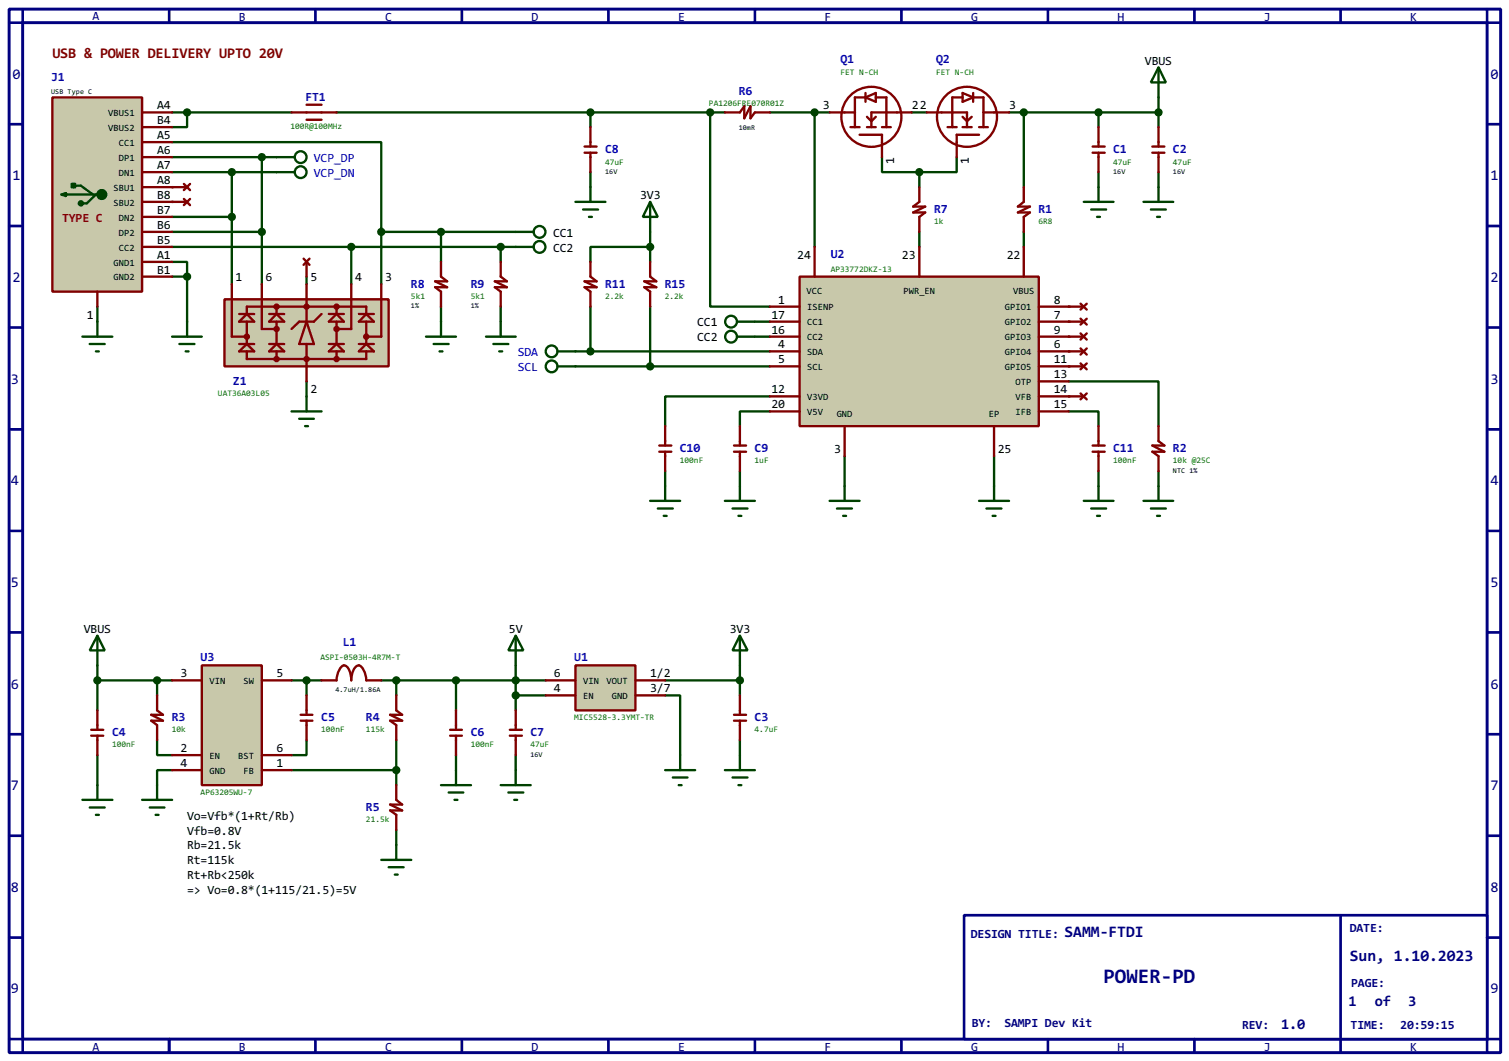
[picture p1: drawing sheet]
<svg xmlns="http://www.w3.org/2000/svg" width="256mm" height="180mm" viewBox="0 0 256 180" stroke-linecap="round" stroke-linejoin="round" font-family="sans-serif">
<path d="M1.6 1.6h253.5v177.3h-253.5zM3.9 3.9h248.9v172.7h-248.9z" fill="none" stroke="#000080" stroke-width=".5"/>
<path d="M3.9 1.6v2.3h-2.3M28.8 1.6v2.3" fill="none" stroke="#000080" stroke-width=".45"/>
<path d="M163.9 155.5h88.9v21.1h-88.9z" fill="#fff" stroke="#000080" stroke-width=".45"/>
<g fill="none" stroke="#000080" stroke-width=".45">
<path d="M53.6 1.6v2.3M78.5 1.6v2.3M103.4 1.6v2.3M128.3 1.6v2.3M153.2 1.6v2.3M178.1 1.6v2.3M203 1.6v2.3M227.9 1.6v2.3M252.8 1.6v2.3h2.3M1.6 21.1h2.3M1.6 38.4h2.3M252.8 21.1h2.3"/>
<path d="M252.8 38.4h2.3M1.6 55.7h2.3M252.8 55.7h2.3M1.6 73h2.3M252.8 73h2.3M1.6 90.2h2.3M252.8 90.2h2.3M1.6 107.5h2.3M252.8 107.5h2.3M1.6 124.8h2.3M252.8 124.8h2.3M1.6 142h2.3"/>
<path d="M1.6 159.3h2.3M227.9 155.5v23.4M252.8 142h2.3M252.8 159.3h2.3M1.6 176.6h2.3v2.3M28.8 176.6v2.3M53.6 176.6v2.3M78.5 176.6v2.3M103.4 176.6v2.3M128.3 176.6v2.3M153.2 176.6v2.3M178.1 176.6v2.3"/>
<path d="M203 176.6v2.3M255.1 176.6h-2.3v2.3"/>
</g>
<g fill="none" stroke="#004000" stroke-width=".4">
<path d="M31.8 19.1h17.8M57.2 19.1h66M100.4 19.1v2.5M120.7 19.1v33h10.2M130.9 19.1h10.1M155 19.1h2.5M171.5 19.1h25.4M174 19.1v12.7M186.7 19.1v2.5M196.9 16.6v5M47 26.7h-2.5v21.6M47 29.3h-7.6v19"/>
<path d="M75 39.4v5.1M87.7 39.4h-22.9v8.9M100.4 29.3v2.5M149.9 26.7v2.6h6.4M156.3 29.3v2.5M162.6 26.7v2.6h-6.3M186.7 29.3v2.5M196.9 29.3v2.5M31.8 47v7.7M52.1 47v1.3M75 52.1v2.6M85.1 42v2.5"/>
<path d="M85.1 52.1v2.6M87.7 42h-28v6.3M52.1 64.8v2.6M143.6 77.5v5.1M113.1 80.1v2.5M125.8 80.1v2.5M186.7 80.1v2.5M196.9 80.1v2.5M16.6 113.1v7.6M16.6 115.6h12.7M26.7 115.6v2.6M49.6 115.6h5.1"/>
<path d="M52.1 115.6v2.6M64.8 115.6h28M67.4 115.6v2.6M77.5 115.6v5.1M87.7 113.1v7.6M87.7 118.2h5.1M113.1 118.2h2.5v10.1M113.1 115.6h12.7M125.8 113.1v5.1M16.6 128.3v5.1M26.7 125.8v2.5h2.6M29.3 130.9h-2.6v2.5"/>
<path d="M49.6 130.9h17.8M52.1 125.8v2.5h-2.5M67.4 125.8v7.6M77.5 128.3v2.6M87.7 128.3v2.6M125.8 125.8v2.5M67.4 141v2.6"/>
</g>
<g fill="#004000">
<circle cx="181.7" cy="59.7" r=".2"/>
<circle cx="181.7" cy="54.7" r=".2"/>
<circle cx="181.7" cy="52.1" r=".2"/>
<circle cx="181.7" cy="57.2" r=".2"/>
<circle cx="181.7" cy="62.3" r=".2"/>
</g>
<path d="M128.3 54.7h2.6M128.3 57.2h2.6M130.9 67.4h-17.8v5M181.7 69.9h5v2.5" fill="none" stroke="#004000" stroke-width=".4"/>
<circle cx="181.7" cy="67.4" r=".2" fill="#004000"/>
<g fill="none" stroke="#004000" stroke-width=".4">
<path d="M29.3 19.1h2.5M138.5 19.1v22.9M29.3 24.2h35.5v15.2M29.3 26.7h15.2M29.3 29.3h10.1M110.5 39.4v5.1M156.3 39.4v2.6M174 39.4v2.6M16.6 52.1v2.6M29.3 44.5h2.5v2.5M97.8 59.7h33.1M100.4 52.1v7.6"/>
<path d="M110.5 42h-10.1v2.5M110.5 52.1v10.2M97.8 62.3h33.1M130.9 69.9h-5.1v2.5M169 77.5v5.1M181.7 64.8h15.2v7.6"/>
</g>
<circle cx="29.3" cy="31.8" r=".2" fill="#004000"/>
<path d="M31.8 19.1v2.5h-2.5M29.3 39.4h15.2M29.3 36.9h10.1M29.3 47h2.5M29.3 42h30.4" fill="none" stroke="#004000" stroke-width=".4"/>
<circle cx="29.3" cy="34.3" r=".2" fill="#004000"/>
<path d="M14 57.2h5.1M15.3 58.5h2.5M16.3 59.7h.5M16.6 54.7v2.5M29.3 57.2h5M30.5 58.5h2.6M31.6 59.7h.5M31.8 54.7v2.5" fill="none" stroke="#004000" stroke-width=".4"/>
<g fill="#004000" stroke="#004000" stroke-width=".4">
<circle cx="31.8" cy="47" r=".5"/>
<circle cx="31.8" cy="19.1" r=".5"/>
</g>
<path d="M49.6 19.1h7.6M52.1 17.8h2.6M52.1 20.4h2.6" fill="none" stroke="#800000" stroke-width=".4"/>
<path d="M38.2 50.9h27.9v11.4h-27.9z" fill="#c8c8aa" stroke="#800000" stroke-width=".4"/>
<g fill="none" stroke="#800000" stroke-width=".4">
<path d="M123.2 19.1h2.6l.7-1v2l1.1-2v2l.7-1h2.6M99.4 24.9h2M99.4 26h2M100.4 21.6v3.3M100.4 26v3.3M156.3 31.8v2.5l-1.1 .8h2.1l-2.1 1h2.1l-1 .8v2.5M174 31.8v2.5l-1 .8h2.1l-2.1 1h2.1l-1.1 .8v2.5M185.7 24.9h2.1M185.7 26h2.1M186.7 21.6v3.3M186.7 26v3.3M195.9 24.9h2"/>
<path d="M195.9 26h2M196.9 21.6v3.3M196.9 26v3.3M39.4 48.3v8.9h2.6M40.7 53.4h2.5M40.7 54.7l1.3-1.3 1.2 1.3zM40.7 58.5h2.5M40.7 59.7l1.3-1.2 1.2 1.2zM42 53.4v-1.3h20.3v1.3M42 54.7v3.8M42 59.7v1.3h20.3v-1.3M44.5 48.3v7.6h2.5"/>
<path d="M45.8 53.4h2.5M45.8 58.5h2.5M45.8 59.7l1.2-1.2 1.3 1.2zM47 53.4l1.3 1.3h-2.5zM47 52.1v1.3M47 54.7v3.8M47 59.7v1.3M51.6 44l1 1M52.1 54.7l1.3 3.8h-2.5zM52.1 44.5v2.5M52.1 48.3v6.4M52.1 58.5v6.3"/>
<path d="M52.6 44l-1 1M54.7 53.4l-1.3 1.3h-2.5l-1.3 1.2M55.9 53.4h2.6M55.9 54.7l1.3-1.3 1.3 1.3zM55.9 58.5h2.6M55.9 59.7l1.3-1.2 1.3 1.2zM57.2 52.1v1.3M57.2 54.7v3.8M57.2 59.7v1.3M59.7 48.3v7.6h-2.5M61 53.4h2.6M61 58.5h2.6"/>
<path d="M61 59.7l1.3-1.2 1.3 1.2zM62.3 53.4l1.3 1.3h-2.6zM62.3 54.7v3.8M64.8 48.3v8.9h-2.5M75 44.5v2.5l1 .8h-2l2 1h-2l1 .8v2.5M85.1 44.5v2.5l1.1 .8h-2.1l2.1 1h-2.1l1 .8v2.5M112.1 75.7h2M112.1 76.8h2M113.1 72.4v3.3M113.1 76.8v3.3M124.8 75.7h2M124.8 76.8h2"/>
<path d="M125.8 72.4v3.3M125.8 76.8v3.3M185.7 75.7h2.1M185.7 76.8h2.1M186.7 72.4v3.3M186.7 76.8v3.3M196.9 72.4v2.6l1 .7h-2l2 1.1h-2l1 .7v2.6"/>
</g>
<g fill="#800000" stroke="#800000" stroke-width=".4">
<circle cx="52.1" cy="52.1" r=".35"/>
<circle cx="57.2" cy="52.1" r=".35"/>
<circle cx="47" cy="52.1" r=".35"/>
<circle cx="47" cy="61" r=".35"/>
<circle cx="57.2" cy="61" r=".35"/>
<circle cx="52.1" cy="61" r=".35"/>
<circle cx="47" cy="55.9" r=".35"/>
<circle cx="41.9" cy="57.2" r=".35"/>
<circle cx="57.2" cy="55.9" r=".35"/>
<circle cx="62.2" cy="57.2" r=".35"/>
</g>
<g fill="none" stroke="#004000" stroke-width=".4">
<path d="M196.9 11.5l1.3 2.5h-2.6zM196.9 11.5v5.1M47 29.3h3.1M47 26.7h3.1M87.7 39.4h3M97.8 34.3h5.1M99.1 35.6h2.6M100.1 36.9h.5M100.4 31.8v2.5M184.2 34.3h5.1M185.5 35.6h2.5M186.5 36.9h.5"/>
<path d="M186.7 31.8v2.5M194.4 34.3h5M195.6 35.6h2.6M196.7 36.9h.5M196.9 31.8v2.5M72.4 57.2h5.1M73.7 58.5h2.6M74.7 59.7h.5M75 54.7v2.5M82.6 57.2h5.1M83.9 58.5h2.5M84.9 59.7h.5"/>
<path d="M85.1 54.7v2.5M87.7 42h3M125.3 54.7h3M125.3 57.2h3M49.6 69.9h5.1M50.9 71.2h2.5M51.9 72.4h.5M52.1 67.4v2.5M110.5 85.1h5.1M111.8 86.4h2.6M112.8 87.7h.5M113.1 82.6v2.5"/>
<path d="M123.2 85.1h5.1M124.5 86.4h2.6M125.5 87.7h.5M125.8 82.6v2.5M141 85.1h5.1M142.3 86.4h2.5M143.3 87.7h.5M143.6 82.6v2.5M166.4 85.1h5.1M167.7 86.4h2.5M168.7 87.7h.5M169 82.6v2.5"/>
<path d="M184.2 85.1h5.1M185.5 86.4h2.5M186.5 87.7h.5M186.7 82.6v2.5M194.4 85.1h5M195.6 86.4h2.6M196.7 87.7h.5M196.9 82.6v2.5"/>
<circle cx="51.1" cy="29.3" r="1"/>
<circle cx="51.1" cy="26.7" r="1"/>
<circle cx="91.7" cy="39.4" r="1"/>
<circle cx="91.7" cy="42" r="1"/>
<circle cx="124.2" cy="57.2" r="1"/>
<circle cx="124.2" cy="54.7" r="1"/>
</g>
<g fill="#004000" stroke="#004000" stroke-width=".4">
<circle cx="186.7" cy="19.1" r=".5"/>
<circle cx="196.9" cy="19.1" r=".5"/>
<circle cx="44.5" cy="39.4" r=".5"/>
<circle cx="39.4" cy="36.9" r=".5"/>
<circle cx="59.7" cy="42" r=".5"/>
<circle cx="100.3" cy="19.1" r=".5"/>
<circle cx="64.8" cy="39.4" r=".5"/>
<circle cx="74.9" cy="39.4" r=".5"/>
<circle cx="85.1" cy="42" r=".5"/>
<circle cx="120.7" cy="19.1" r=".5"/>
<circle cx="39.4" cy="29.3" r=".5"/>
<circle cx="44.5" cy="26.7" r=".5"/>
</g>
<path d="M34.3 113.1h10.2v20.3h-10.2z" fill-rule="evenodd" fill="#c8c8aa" stroke="#800000" stroke-width=".4"/>
<g fill="none" stroke="#800000" stroke-width=".4">
<path d="M141 19.1h4.3M147.1 16.6h-1.8v5M147.1 15.8v1.5M147.1 16.6l1.8-.8v1.5zM147.4 19.9l.7 .7 .8-.7M148.9 16.6h1.8v5M155 19.1h-6.9v2.5M157.5 19.1h6.9v2.5M163.6 16.6h-1.7v5M163.6 19.9l.8 .7 .8-.7M163.6 15.8l1.8 .8-1.8 .7zM165.4 16.6h1.8v5"/>
<path d="M165.4 15.8v1.5M167.2 19.1h4.3M144.6 21.6h1.5M146.1 22.9h3.8v3.8M147.4 21.6h1.5M149.9 21.6h1.5M161.1 21.6h1.5M163.6 21.6h1.6M166.4 22.9h-3.8v3.8M166.4 21.6h1.5M181.7 52.1h2.5M181.7 54.7h2.5"/>
<path d="M183.7 51.6l1 1M183.7 54.2l1 1M184.7 51.6l-1 1M184.7 54.2l-1 1M181.7 62.3h2.5M181.7 67.4h2.5M183.7 61.8l1 1M183.7 66.9l1 1M184.7 61.8l-1 1M184.7 66.9l-1 1M26.7 118.2v2.5l1 .8h-2l2 1h-2l1 .7v2.6M29.3 115.6h5"/>
<path d="M44.5 115.6h5.1M52.1 118.2v3.3M54.7 115.6h2.5a2.75 2.75 0 0 1 1.3-2.5 1.5 1.5 0 0 1 1 1.3l.2 1.2a3.2 3.2 0 0 1 .9-2.4l.4-.1a2.75 2.75 0 0 1 1.3 2.5h2.5M67.4 118.2v2.5l1 .8h-2.1l2.1 1h-2.1l1.1 .7v2.6M125.8 118.2v3.3M15.5 124h2.1M15.5 125h2.1M16.6 120.7v3.3M16.6 125v3.3M29.3 130.9h5M29.3 128.3h5M44.5 130.9h5.1"/>
<path d="M44.5 128.3h5.1M51.1 122.5h2M51.1 121.5h2M52.1 122.5v3.3M67.4 133.4v2.5l1 .8h-2.1l2.1 1h-2.1l1.1 .8v2.5M76.5 124h2M76.5 125h2M77.5 120.7v3.3M77.5 125v3.3M86.7 124h2M86.7 125h2M87.7 120.7v3.3"/>
<path d="M87.7 125v3.3M124.8 122.5h2M124.8 121.5h2M125.8 122.5v3.3"/>
<circle cx="148.1" cy="19.9" r="5.1"/>
<circle cx="164.3" cy="19.9" r="5.1"/>
</g>
<g fill="none" stroke="#004000" stroke-width=".4">
<path d="M94.8 59.7h3M94.8 62.3h3M16.6 108l1.2 2.5h-2.5zM16.6 108v5.1M87.7 108l1.3 2.5h-2.6zM87.7 108v5.1M125.8 108l1.3 2.5h-2.6zM125.8 108v5.1M14 135.9h5.1M15.3 137.2h2.5M16.3 138.5h.5M16.6 133.4v2.5"/>
<path d="M24.2 135.9h5.1M25.5 137.2h2.5M26.5 138.5h.5M26.7 133.4v2.5M75 133.4h5.1M76.3 134.7h2.5M77.3 135.9h.5M77.5 130.9v2.5M85.1 133.4h5.1M86.4 134.7h2.6M87.4 135.9h.5M87.7 130.9v2.5"/>
<path d="M113.1 130.9h5.1M114.4 132.1h2.5M115.4 133.4h.5M115.6 128.3v2.6M123.2 130.9h5.1M124.5 132.1h2.6M125.5 133.4h.5M125.8 128.3v2.6M64.8 146.1h5.1M66.1 147.4h2.5M67.1 148.6h.5M67.4 143.6v2.5"/>
<circle cx="93.7" cy="59.7" r="1"/>
<circle cx="93.7" cy="62.3" r="1"/>
</g>
<g fill="#004000" stroke="#004000" stroke-width=".4">
<circle cx="16.5" cy="115.6" r=".5"/>
<circle cx="52.1" cy="115.6" r=".5"/>
<circle cx="67.3" cy="130.9" r=".5"/>
<circle cx="77.5" cy="115.6" r=".5"/>
<circle cx="67.3" cy="115.6" r=".5"/>
<circle cx="26.7" cy="115.6" r=".5"/>
<circle cx="174" cy="19.1" r=".5"/>
<circle cx="138.4" cy="19.1" r=".5"/>
<circle cx="156.2" cy="29.3" r=".5"/>
<circle cx="125.7" cy="115.6" r=".5"/>
<circle cx="87.6" cy="115.6" r=".5"/>
</g>
<path d="M97.8 113.1h10.2v7.6h-10.2z" fill="#c8c8aa" stroke="#800000" stroke-width=".4"/>
<path d="M181.7 59.7h2.5M181.7 57.2h2.5M183.7 59.2l1 1.1M183.7 56.7l1 1M184.7 59.2l-1 1.1M184.7 56.7l-1 1M92.8 115.6h5M92.8 118.2h5M108 115.6h5.1M108 118.2h5.1" fill="none" stroke="#800000" stroke-width=".4"/>
<circle cx="87.6" cy="118.2" r=".5" fill="#004000" stroke="#004000" stroke-width=".4"/>
<path d="M135.9 47h40.7v25.4h-40.7z" fill-rule="evenodd" fill="#c8c8aa" stroke="#800000" stroke-width=".4"/>
<g fill="none" stroke="#800000" stroke-width=".4">
<path d="M29.3 31.8h2.5M29.3 34.3h2.5M31.3 31.3l1 1M31.3 33.8l1 1.1M32.3 31.3l-1 1M32.3 33.8l-1 1.1M100.4 44.5v2.5l1 .8h-2l2 1h-2l1 .8v2.5M110.5 44.5v2.5l1.1 .8h-2.1l2.1 1h-2.1l1 .8v2.5M130.9 52.1h5M130.9 59.7h5M130.9 54.7h5M130.9 57.2h5"/>
<path d="M138.5 42v5M156.3 42v5M174 42v5M176.6 52.1h5.1M176.6 59.7h5.1M176.6 54.7h5.1M176.6 57.2h5.1M130.9 62.3h5M130.9 67.4h5M130.9 69.9h5M143.6 72.4v5.1M169 72.4v5.1"/>
<path d="M176.6 62.3h5.1M176.6 67.4h5.1M176.6 69.9h5.1M176.6 64.8h5.1"/>
</g>
<g fill="#004000" stroke="#004000" stroke-width=".4">
<circle cx="100.3" cy="59.7" r=".5"/>
<circle cx="110.5" cy="62.3" r=".5"/>
<circle cx="110.5" cy="42" r=".5"/>
</g>
<path d="M110.5 34.3l1.3 2.6h-2.5zM110.5 34.3v5.1" fill="none" stroke="#004000" stroke-width=".4"/>
<path d="M8.9 16.6h15.3v33h-15.3z" fill="#c8c8aa" stroke="#800000" stroke-width=".4"/>
<g fill="none" stroke="#004000" stroke-width=".4">
<path d="M10.5 33.1l.7-.3v.5zM11.2 33.1h6.1M12.2 31.3h.6v.5h-.6zM12.5 31.3v.5M12.8 31.6h1l2 1.5M16.3 33.1l-1.5 1.5h-1"/>
<circle cx="13.7" cy="34.6" r=".35"/>
<circle cx="17.3" cy="33.1" r=".75"/>
<circle cx="17.3" cy="33.1" r=".5"/>
<circle cx="17.3" cy="33.1" r=".25"/>
</g>
<g fill="none" stroke="#800000" stroke-width=".4">
<path d="M24.2 19.1h5.1M24.2 24.2h5.1M24.2 26.7h5.1M24.2 29.3h5.1M24.2 31.8h5.1M24.2 21.6h5.1M24.2 39.4h5.1M24.2 36.9h5.1M24.2 34.3h5.1M16.6 49.6v2.5M24.2 44.5h5.1M24.2 47h5.1"/>
<path d="M24.2 42h5.1"/>
</g>
<text font-size="4.2" fill="#000080" x="187.6" y="167">POWER-PD</text>
<g font-size="3.2" fill="#000080">
<text x="180.9" y="159.3">SAMM-FTDI</text>
<text x="229.4" y="163.2">Sun, 1.10.2023</text>
</g>
<text font-size="3" fill="#800000" x="8.9" y="9.8">USB &amp; POWER DELIVERY UPTO 20V</text>
<g font-size="3" fill="#000080">
<text x="2.1" y="13.4">0</text>
<text x="253.4" y="13.4">0</text>
<text x="2.1" y="30.7">1</text>
<text x="253.4" y="30.7">1</text>
<text x="2.1" y="47.9">2</text>
<text x="253.4" y="47.9">2</text>
<text x="1.9" y="65.2">3</text>
<text x="253.4" y="65.2">3</text>
<text x="1.9" y="82.5">4</text>
<text x="253.4" y="82.5">4</text>
<text x="1.9" y="99.8">5</text>
<text x="253.4" y="99.8">5</text>
<text x="1.9" y="117">6</text>
<text x="253.4" y="117">6</text>
<text x="1.9" y="134.3">7</text>
<text x="253.4" y="134.3">7</text>
<text x="1.9" y="151.6">8</text>
<text x="253.4" y="151.6">8</text>
<text x="1.9" y="168.8">9</text>
<text x="229.2" y="170.9">1</text>
<text x="233.7" y="170.9">of</text>
<text x="239.4" y="170.9">3</text>
<text x="253.4" y="168.8">9</text>
<text x="217.8" y="174.9">1.0</text>
</g>
<g font-size="2.5" fill="#000080">
<text x="15.7" y="3.4">A</text>
<text x="40.6" y="3.6">B</text>
<text x="65.5" y="3.6">C</text>
<text x="90.4" y="3.6">D</text>
<text x="115.3" y="3.6">E</text>
<text x="140.2" y="3.6">F</text>
<text x="165.1" y="3.6">G</text>
<text x="190" y="3.6">H</text>
<text x="214.8" y="3.6">J</text>
<text x="239.7" y="3.6">K</text>
<text x="165" y="159.4">DESIGN TITLE:</text>
<text x="229.4" y="158.3">DATE:</text>
<text x="229.7" y="167.7">PAGE:</text>
<text x="15.7" y="178.7">A</text>
<text x="40.6" y="178.7">B</text>
<text x="65.5" y="178.7">C</text>
<text x="90.4" y="178.7">D</text>
<text x="115.3" y="178.7">E</text>
<text x="140.2" y="178.7">F</text>
<text x="165.1" y="178.7">G</text>
<text x="165.2" y="174.6">BY:</text>
<text x="170.7" y="174.6">SAMPI Dev Kit</text>
<text x="190" y="178.7">H</text>
<text x="211.1" y="174.8">REV:</text>
<text x="214.8" y="178.7">J</text>
<text x="229.6" y="174.8">TIME:</text>
<text x="238" y="174.8">20:59:15</text>
<text x="239.7" y="178.7">K</text>
</g>
<g font-size="2.5" fill="#0000c0">
<text x="142.9" y="10.8">Q1</text>
<text x="159.1" y="10.8">Q2</text>
<text x="8.7" y="13.8">J1</text>
<text x="51.9" y="17.1">FT1</text>
<text x="125.6" y="16.1">R6</text>
<text x="53.4" y="27.5">VCP_DP</text>
<text x="102.9" y="26">C8</text>
<text x="189.2" y="26">C1</text>
<text x="199.4" y="26">C2</text>
<text x="53.4" y="30">VCP_DN</text>
<text x="158.8" y="36.2">R7</text>
<text x="176.5" y="36.2">R1</text>
<text x="141.2" y="43.8">U2</text>
<text x="69.9" y="48.9">R8</text>
<text x="80" y="48.9">R9</text>
<text x="102.9" y="48.9">R11</text>
<text x="113" y="48.9">R15</text>
<text x="39.6" y="65.4">Z1</text>
<text x="88" y="63.1">SCL</text>
<text x="88" y="60.5">SDA</text>
<text x="115.6" y="76.8">C10</text>
<text x="128.3" y="76.8">C9</text>
<text x="189.2" y="76.8">C11</text>
<text x="199.4" y="76.8">R2</text>
<text x="34.1" y="112.4">U3</text>
<text x="58.3" y="109.8">L1</text>
<text x="97.6" y="112.4">U1</text>
<text x="19.1" y="125.1">C4</text>
<text x="29.2" y="122.6">R3</text>
<text x="54.6" y="122.6">C5</text>
<text x="62.2" y="122.6">R4</text>
<text x="80" y="125.1">C6</text>
<text x="90.2" y="125.1">C7</text>
<text x="128.3" y="122.6">C3</text>
<text x="62.2" y="137.8">R5</text>
</g>
<g font-size="2.5">
<text x="194.6" y="11">VBUS</text>
<text x="26.7" y="18.6">A4</text>
<text x="26.7" y="23.6">A5</text>
<text x="26.7" y="21.1">B4</text>
<text x="139.9" y="18.6">3</text>
<text x="155" y="18.6">22</text>
<text x="171.5" y="18.6">3</text>
<text x="26.7" y="26.2">A6</text>
<text x="26.7" y="28.8">A7</text>
<text x="152" y="27.9" transform="rotate(-90 152 27.9)">1</text>
<text x="164.7" y="27.9" transform="rotate(-90 164.7 27.9)">1</text>
<text x="26.7" y="31.3">A8</text>
<text x="26.7" y="33.8">B8</text>
<text x="108.8" y="33.9">3V3</text>
<text x="26.7" y="41.5">B5</text>
<text x="26.7" y="38.9">B6</text>
<text x="26.7" y="36.3">B7</text>
<text x="94" y="40.2">CC1</text>
<text x="26.7" y="44">A1</text>
<text x="26.7" y="46.5">B1</text>
<text x="40.1" y="47.8">1</text>
<text x="45.1" y="47.8">6</text>
<text x="52.8" y="47.8">5</text>
<text x="60.4" y="47.8">4</text>
<text x="65.5" y="47.8">3</text>
<text x="94" y="42.7">CC2</text>
<text x="135.5" y="44">24</text>
<text x="153.3" y="44">23</text>
<text x="171.1" y="44">22</text>
<text x="132.3" y="51.6">1</text>
<text x="179.1" y="51.6">8</text>
<text x="14.8" y="54.2">1</text>
<text x="118.5" y="55.4">CC1</text>
<text x="118.5" y="58">CC2</text>
<text x="131.1" y="54.2">17</text>
<text x="131.1" y="56.7">16</text>
<text x="132.3" y="59.2">4</text>
<text x="179.1" y="59.2">6</text>
<text x="179.1" y="54.2">7</text>
<text x="179.1" y="56.7">9</text>
<text x="132.3" y="61.7">5</text>
<text x="179.1" y="61.7">11</text>
<text x="179.1" y="64.3">13</text>
<text x="52.8" y="66.9">2</text>
<text x="131.1" y="66.9">12</text>
<text x="131.1" y="69.4">20</text>
<text x="179.1" y="69.4">15</text>
<text x="179.1" y="66.9">14</text>
<text x="141.8" y="77">3</text>
<text x="169.6" y="77">25</text>
<text x="14.3" y="107.5">VBUS</text>
<text x="86.5" y="107.5">5V</text>
<text x="124.1" y="107.5">3V3</text>
<text x="30.7" y="115.1">3</text>
<text x="47" y="115.1">5</text>
<text x="94.2" y="115.1">6</text>
<text x="94.2" y="117.7">4</text>
<text x="110.5" y="115.1">1/2</text>
<text x="110.5" y="117.7">3/7</text>
<text x="30.7" y="127.8">2</text>
<text x="30.7" y="130.4">4</text>
<text x="47" y="130.4">1</text>
<text x="47" y="127.8">6</text>
<text x="31.8" y="139.3">Vo=Vfb*(1+Rt/Rb)</text>
<text x="31.8" y="141.8">Vfb=0.8V</text>
<text x="31.8" y="144.3">Rb=21.5k</text>
<text x="31.8" y="146.9">Rt=115k</text>
<text x="31.8" y="149.4">Rt+Rb&lt;250k</text>
<text x="31.8" y="152">=&gt; Vo=0.8*(1+115/21.5)=5V</text>
</g>
<text font-size="2.5" fill="#800000" x="10.6" y="37.7">TYPE C</text>
<g font-size="1.9">
<text x="18.4" y="19.8">VBUS1</text>
<text x="18.4" y="22.2">VBUS2</text>
<text x="20.2" y="24.8">CC1</text>
<text x="20.2" y="27.3">DP1</text>
<text x="20.2" y="29.9">DN1</text>
<text x="19.3" y="32.5">SBU1</text>
<text x="19.3" y="34.9">SBU2</text>
<text x="20.2" y="40">DP2</text>
<text x="20.2" y="37.5">DN2</text>
<text x="19.3" y="45.2">GND1</text>
<text x="19.3" y="47.6">GND2</text>
<text x="20.2" y="42.6">CC2</text>
<text x="137.1" y="49.9">VCC</text>
<text x="137.2" y="52.8">ISENP</text>
<text x="153.6" y="49.9">PWR_EN</text>
<text x="170.8" y="52.8">GPIO1</text>
<text x="172.2" y="49.9">VBUS</text>
<text x="137.2" y="55.3">CC1</text>
<text x="137.2" y="57.9">CC2</text>
<text x="170.8" y="55.3">GPIO2</text>
<text x="170.8" y="57.9">GPIO3</text>
<text x="137.2" y="60.3">SDA</text>
<text x="137.2" y="62.9">SCL</text>
<text x="170.8" y="60.3">GPIO4</text>
<text x="170.8" y="62.9">GPIO5</text>
<text x="172.6" y="65.5">OTP</text>
<text x="137.2" y="68">V3VD</text>
<text x="137.2" y="70.6">V5V</text>
<text x="142.2" y="70.8">GND</text>
<text x="168.1" y="70.8">EP</text>
<text x="172.6" y="70.6">IFB</text>
<text x="172.6" y="68">VFB</text>
<text x="35.6" y="116.3">VIN</text>
<text x="41.4" y="116.3">SW</text>
<text x="99.1" y="116.3">VIN VOUT</text>
<text x="99.1" y="118.8">EN</text>
<text x="104" y="118.8">GND</text>
<text x="35.6" y="129">EN</text>
<text x="35.6" y="131.5">GND</text>
<text x="40.5" y="129">BST</text>
<text x="41.4" y="131.5">FB</text>
</g>
<g font-size="1.7" fill="#008000">
<text x="120.5" y="18">PA1206FRE070R01Z</text>
<text x="142.9" y="12.7">FET N-CH</text>
<text x="159.1" y="12.7">FET N-CH</text>
<text x="49.4" y="22">100R@100MHz</text>
<text x="102.9" y="27.9">47uF</text>
<text x="189.2" y="27.9">47uF</text>
<text x="199.4" y="27.9">47uF</text>
<text x="158.8" y="38.1">1k</text>
<text x="176.5" y="38.1">6R8</text>
<text x="141.2" y="46.2">AP33772DKZ-13</text>
<text x="69.9" y="50.8">5k1</text>
<text x="80" y="50.8">5k1</text>
<text x="102.9" y="50.8">2.2k</text>
<text x="113" y="50.8">2.2k</text>
<text x="37.1" y="67.3">UAT36A03L05</text>
<text x="115.6" y="78.8">100nF</text>
<text x="128.3" y="78.8">1uF</text>
<text x="189.2" y="78.8">100nF</text>
<text x="199.4" y="78.8">10k @25C</text>
<text x="54.5" y="112.2">ASPI-0503H-4R7M-T</text>
<text x="29.2" y="124.5">10k</text>
<text x="54.6" y="124.5">100nF</text>
<text x="62.2" y="124.5">115k</text>
<text x="97.6" y="122.4">MIC5528-3.3YMT-TR</text>
<text x="128.3" y="124.5">4.7uF</text>
<text x="19.1" y="127">100nF</text>
<text x="80" y="127">100nF</text>
<text x="90.2" y="127">47uF</text>
<text x="34.1" y="135.1">AP63205WU-7</text>
<text x="62.2" y="139.7">21.5k</text>
</g>
<g font-size="1.5">
<text x="8.7" y="16.1">USB Type C</text>
<text x="125.6" y="22">10mR</text>
<text x="102.9" y="29.5">16V</text>
<text x="189.2" y="29.5">16V</text>
<text x="199.4" y="29.5">16V</text>
<text x="69.9" y="52.4">1%</text>
<text x="80" y="52.4">1%</text>
<text x="199.4" y="80.3">NTC 1%</text>
<text x="57" y="117.6">4.7uH/1.86A</text>
<text x="90.2" y="128.6">16V</text>
</g>
</svg>
